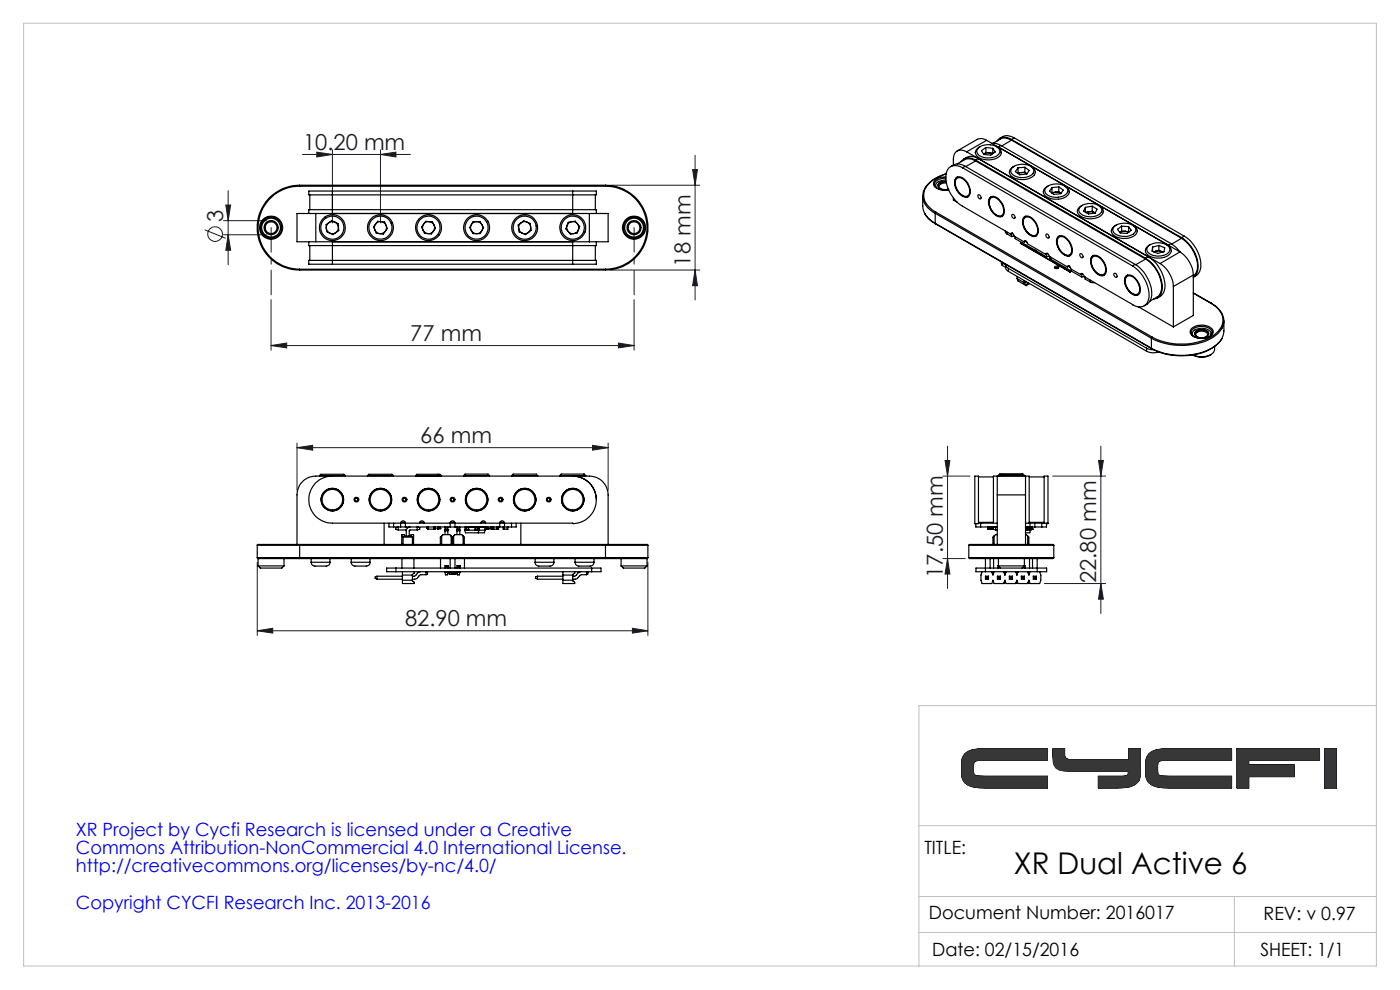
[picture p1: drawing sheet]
<svg xmlns="http://www.w3.org/2000/svg" width="297mm" height="210mm" viewBox="0 0 297 210" stroke-linecap="round" stroke-linejoin="round" font-family="sans-serif">
<g fill="none" stroke="#191924" stroke-width=".21">
<path d="M64.2 32.8h22.9M67.2 32.3l3.3 .5-3.3 .5zM70.5 31.8v15.5M80.7 32.8l3.3-.5v1zM80.7 31.8v15.5M129.5 39.3h18.9M146.9 36h1.1l-.5 3.3zM147.5 32.9v30.7M43.4 48.7l4.5 1.8M47.4 46.8h9.1M47.4 49.8h9.1M47.9 43.5h1l-.5 3.3z"/>
<path d="M48.4 49.8l.5 3.3h-1zM48.4 40.5v15.7M129.5 57.3h18.9M147.5 57.3l.5 3.3h-1.1zM57.5 73.3l3.3-.5v1zM57.5 63.6v10.7M57.5 73.3h77M131.2 72.8l3.3 .5-3.3 .5zM134.5 63.6v10.7M63 95l3.3-.5v1zM63 94v10M63 95h66"/>
<path d="M125.7 94.5l3.3 .5-3.3 .5zM129 94v10M200.5 97.7h1l-.5 3.3zM201 94.6v30.2M233 97.7h1.1l-.6 3.3zM233.5 94.6v35.5M54.6 119.3v15.5M137.4 119.3v15.5M200 118.5h4.8M200 101h5.8M201 118.5l.5 3.3h-1zM223.3 101h11.3"/>
<path d="M54.6 133.8l3.3-.5v1zM54.6 133.8h82.8M134.2 133.3l3.2 .5-3.2 .5zM221.5 123.8h13.1M233.5 123.8l.6 3.3h-1.1zM209 158.8a7.2 7.2 0 0 0-4.4 1.1l-.4 .8-.2 1.1M209 158.8a6.9 6.9 0 0 0-4.2 1l-.7 1.2-.1 .8M209 158.8h13.2v2.5h-13.2M223.4 158.8v1.5a2.53 2.53 0 0 0 2.4 3.3h13.6M223.4 158.8v.9a3.1 3.1 0 0 0 2.3 3.7l2.3 .2h11.4M223.4 158.8h2.4v1.5M248 158.8a7.2 7.2 0 0 0-4.3 1.1l-.5 .8-.1 1.1"/>
<path d="M248 158.8a6.8 6.8 0 0 0-4.1 1l-.5 .6-.3 1.4M248 158.8h13.3v2.5h-13.3M262.4 158.8h17.5v2.5h-15v1h9.6v2.4h-9.6v2.4h-2.5zM281 158.8h2.5v8.3h-2.5zM204 164.1a2.61 2.61 0 0 0 2.2 2.8l2.8 .2M204 164.1a2.82 2.82 0 0 0 2.9 2.9l2.1 .1M204 161.8v2.3M206.5 163.5l.1 .7a2.59 2.59 0 0 0 2.4 .5M206.5 163.5a.87 .87 0 0 0 .9 1.1l1.6 .1M206.5 162.5v1M209 161.3l-2.1 .2-.3 .3-.1 .7M209 161.3h-1a1.13 1.13 0 0 0-1.4 .7l-.1 .5"/>
<path d="M209 164.7h13.2v2.4h-13.2M225.8 160.3l.1 .1a.99 .99 0 0 0 1.1 .7l1 .1M225.8 160.3l.3 .5a1.53 1.53 0 0 0 1.3 .3l.6 .1M228 161.2h11.5v-2.4h2.4v5M237 164.7h-4v2.4h4M239.4 163.6v.6l-.3 .3-2.1 .2M239.4 163.6l-.1 .7a1.26 1.26 0 0 1-1.4 .4h-.9M241.9 163.8a2.68 2.68 0 0 1-2.2 3.1l-2.7 .2M241.9 163.8a2.82 2.82 0 0 1-2.9 3.2l-2 .1M243.1 164.1a2.61 2.61 0 0 0 2.2 2.8l2.7 .2M243.1 164.1a2.82 2.82 0 0 0 2.9 2.9l2 .1M243.1 161.8v2.3"/>
<path d="M245.6 163.2v1a2.56 2.56 0 0 0 2.4 .5M245.6 163.2a1.02 1.02 0 0 0 .9 1.4l1.5 .1M245.6 162.5v.7M248 161.3l-2.1 .2-.3 .3v.7M248 161.3h-.9a1.06 1.06 0 0 0-1.5 .7v.5M248 164.7h13.3v2.4h-13.3"/>
<circle cx="45.6" cy="49.7" r="1.55"/>
</g>
<path d="M57.5 48.3v14.2M134.5 48.3v14.2" fill="none" stroke="#191924" stroke-width=".21" stroke-dasharray="15.2 1.3 1.3 1.3" stroke-dashoffset="10"/>
<path d="M5 4.9h287v200h-287zM292 149.7h-97.1v55.2M194.9 175.1h97.1M194.9 197.8h97.1M194.9 190.2h97.1M261.9 190.2v14.7" fill="none" stroke="#c0c0c0" stroke-width=".21"/>
<g fill="#191924">
<path d="M57.5 73.3l3.3-.5v1zM131.2 72.8l3.3 .5-3.3 .5z"/>
<path d="M54.6 133.8l3.3-.5v1zM134.2 133.3l3.2 .5-3.2 .5z"/>
<path d="M201 118.5l.5 3.3h-1zM200.5 97.7h1l-.5 3.3z"/>
<path d="M47.9 43.5h1l-.5 3.3zM48.4 49.8l.5 3.3h-1zM146.9 36h1.1l-.5 3.3zM147.5 57.3l.5 3.3h-1.1zM233 97.7h1.1l-.6 3.3zM233.5 123.8l.6 3.3h-1.1z"/>
<path d="M67.2 32.3l3.3 .5-3.3 .5zM80.7 32.8l3.3-.5v1zM63 95l3.3-.5v1zM125.7 94.5l3.3 .5-3.3 .5z"/>
</g>
<path d="M204.7 159.9a7.1 7.1 0 0 1 4.3-1.1h13.2v2.5l-15.3 .1a.63 .63 0 0 0-.4 .8l.1 1.9 .4 .5 15.2 .1v2.4h-14.6a3.5 3.5 0 0 1-3.4-1.9l-.2-3.4a3 3 0 0 1 .7-1.9zM223.4 158.8h2.4v1.6l.2 .4 .5 .3 1 .1h12v-2.4h2.4v5a2.83 2.83 0 0 1-3 3.2l-5.9 .1v-2.4l5.9-.1 .4-.2 .1-.8h-11.6a5.4 5.4 0 0 1-3.8-.7 4.7 4.7 0 0 1-.6-3.1zM281 158.8h2.5v8.3h-2.5zM243.7 159.9a7.1 7.1 0 0 1 4.3-1.1h13.3v2.5h-14.8l-.8 .3-.1 .5v2l.5 .5 15.2 .1v2.4h-14.8a3.2 3.2 0 0 1-3.4-2.2v-3.4a2.39 2.39 0 0 1 .6-1.6zM262.4 158.8h17.5v2.5h-15v1h9.6v2.4h-9.6v2.4h-2.5z" fill-rule="evenodd" fill="#373737"/>
<g fill="none" stroke="#000" stroke-width=".25">
<path d="M63.6 39.5a8.8 8.8 0 0 0-8.8 8.8 8.8 8.8 0 0 0 8.8 8.8M63.6 39.3a9 9 0 0 0-9 9 9 9 0 0 0 9 9M63.6 39.3v.2M63.6 39.5h64.8M63.6 39.3h64.8M128.4 39.3a9 9 0 0 1 9 9 9 9 0 0 1-9 9M128.4 39.5a8.8 8.8 0 0 1 8.9 8.8 8.8 8.8 0 0 1-8.9 8.8M128.4 39.3v.2M196.2 40a3.7 3.7 0 0 0 1.6 4.9l.6 .4M198.5 39.4v.2M199 39.4a1.45 1.45 0 0 1 1.7-.9 1.45 1.45 0 0 0-1.7 .9 1.69 1.69 0 0 0 2.2 .7M200.7 37.5a2.33 2.33 0 0 0-2.7 1.5 2.17 2.17 0 0 0 2.4 1.3l.9-.1a2.56 2.56 0 0 1-3.1-1 1.3 1.3 0 0 1 1.3-1.2l1.2-.2"/>
<path d="M200.7 38.2a2.31 2.31 0 0 0-2.2 .9l.1 .7M200.7 36.9a6.6 6.6 0 0 0-4.6 3.5 3.7 3.7 0 0 0 1.8 4.3l.6 .3M200.7 36.9a7.1 7.1 0 0 0-4.5 3M200.8 38.8a1.03 1.03 0 0 0-1.5 .9l.5 .4M202.2 35a2.37 2.37 0 0 1 2.6 .3M202.2 35l-.5 .3M202.7 37.8a1.45 1.45 0 0 1 2.2 .6 2.49 2.49 0 0 1 .5 3.3 1.85 1.85 0 0 1-2.2-1.1 2.71 2.71 0 0 1-.5-2.8zM202.9 38a1.46 1.46 0 0 1 2.1 .7 2.17 2.17 0 0 1 .3 2.8 2.09 2.09 0 0 1-2.4-1.6l-.3-1.1zM203.1 37.5a2.44 2.44 0 0 0 .5 3.5 1.77 1.77 0 0 0 1.9 .7M204.2 35.6a2.15 2.15 0 0 0-2.5-.3 2.15 2.15 0 0 0-1 2.3 7.6 7.6 0 0 0 3.5 6.1l10.2 6M204.2 35.6l36 20.8M204.5 33.7a2.44 2.44 0 0 1 3-.1l-.5 .4"/>
<path d="M204.8 35.3l-.6 .3M204.8 35.3l36 20.8M205.1 32.2a1.74 1.74 0 0 0-2-.2 1.74 1.74 0 0 0-.9 1.9v1.1M205.1 32.2l41 23.7M206.9 32.3v.1M207 34.1l-1.3-.4a3.6 3.6 0 0 0-2.6 1.1M207 34a2.18 2.18 0 0 0-3.1 .3M207 34.1l36 20.9M207 34l36 20.8M207 34.1l-2.1 1.2M207.7 31.2a3.4 3.4 0 0 1 4.3 .5 1.36 1.36 0 0 1-1.4 1.7 2.79 2.79 0 0 1-3.4-1.2 1.03 1.03 0 0 1 .5-1zM207.9 31.1a1.27 1.27 0 0 0-1 1.2 1.27 1.27 0 0 0 1 1.3 4.1 4.1 0 0 0 4.4-.7 1.28 1.28 0 0 0-.9-1.8"/>
<path d="M208.7 32.7h.1M209.2 31.3l-1 .7 .5 .8 1.5 .1 .9-.7-.5-.7M209.2 31.3l1.4 .2M209.2 31.3v1M209.2 32.3l-.5 .4M209.2 32.3l.7 .1M209.3 29.8l-1.2-.4-.6 .1-4.4 2.5M209.3 29.8l41 23.6M209.3 29.8l-4.2 2.4M209.9 32.4l.7 .2M209.9 32.4h-.5l-.7 .3M209.9 32.4l.7 .1"/>
<path d="M210.4 30.4l1.1 .1 .8 .4M210.6 32.5v.1M210.6 31.5v1M212.3 30.9l-.5 .3M212.3 30.9l36.1 20.8M212.4 32.3v.1M214.1 36.5v.1M214.6 29.6a2.17 2.17 0 0 0-3.1 .3M214.6 29.7l-.9-.3a1.69 1.69 0 0 0-1.5 .1l-1.6 .9M214.6 29.6l36 20.8M214.6 29.7l36 20.8M214.6 29.7l-2.1 1.3"/>
<path d="M214.8 35.5a3.4 3.4 0 0 1 4.4 .3 1.29 1.29 0 0 1-1.3 1.7 3 3 0 0 1-3.4-1v-.5zM215.2 29.2l-1-.3a2.17 2.17 0 0 0-2.1 .4M215.2 35.3a1.25 1.25 0 0 0-1.1 1.1 1.25 1.25 0 0 0 1 1.3 3.9 3.9 0 0 0 4.3-.6 1.25 1.25 0 0 0-.8-1.8M215.2 29.2l-.6 .4M215.2 29.2l36 20.9M216 35.6v1M216 36.6l-.1 .2M216.7 36.6l-.7 .2M216.7 36.6h-.7M217.4 36.5l.4 .4-.6-.3h-.5M217.4 35.5l-1.4 .1M217.4 35.5l.9 .7-.5 .7-1.5 .2-.9-.7 .6-.8"/>
<path d="M217.4 35.5v1M217.4 36.5l-.7 .1M219.6 36.5v.1M221.9 39.8a3.3 3.3 0 0 1 4.5 .3 1.41 1.41 0 0 1-1.5 1.7 3 3 0 0 1-3.2-1 .86 .86 0 0 1 .2-1zM222.4 39.4a1.28 1.28 0 0 0-1 1.2 1.28 1.28 0 0 0 .9 1.3 3.6 3.6 0 0 0 4.5-.9v-.3a1.53 1.53 0 0 0-1-1.3M223.2 39.8v1M224.6 39.6l1 .7-.6 .8-1.4 .1-1-.6 .6-.8M224.6 39.6l-1.4 .2M224.6 39.6v1.1M63.6 57.1v.2M63.6 57.1h64.8M63.6 57.3h64.8"/>
<path d="M65.5 51.3v.8h61v-.8M65.5 45.3v-.8h61v.8M65.7 41.3v3.2M65.7 52.1v3.1M67 45.3h-4v6h4M67 51.3h58M67 45.3h58M67 45.3v6M69.2 47.7l1.2-.9 1.3 .6 .2 1.5-1.3 .9-1.3-.7zM70.5 40.5h-5v.8h61v-.8h-5M70.5 56h-5v-.8h61v.8h-5M70.5 40.5v4.8"/>
<path d="M70.5 51.3v4.7M70.5 40.5h51M70.5 56h51M80.1 46.9l1.5 .2 .6 1.4-.9 1.2-1.5-.2-.6-1.4zM90.3 46.9l1.5 .2 .6 1.3-.9 1.2-1.4-.1-.7-1.4zM100.4 47h1.4l.8 1.3-.8 1.3h-1.4l-.8-1.3zM109.9 47.7l1.2-.9 1.4 .6 .2 1.5-1.2 .9-1.4-.6zM120.5 47.2l1.5-.3 1 1.1-.6 1.4-1.4 .3-.9-1.2zM121.5 40.5v4.8M121.5 51.3v4.7M125 45.3h4v6h-4M125 45.3v6"/>
<path d="M126.3 41.3v3.2M126.3 52.1v3.1M128.4 57.1v.2M195.8 41.6v2.1a4.4 4.4 0 0 0 2.6 3.7M196.2 45.4l1 1.2 1.2 .9M198.4 47.4v.1M198.4 45.3l45.9 26.4M198.4 47.4l45.9 26.5M198.4 45.3v2.1M198.4 47.5l45.9 26.5M198.5 45l-.1 .3M198.5 45l45.9 26.5"/>
<path d="M201.2 40.1h-.1M202.2 42v.4l.9 .5M207.5 41.3a.54 .54 0 0 1 .5 .3 .54 .54 0 0 1-.1 .6l-.4-.3zM210 42a1.42 1.42 0 0 1 2.1 .5 2.55 2.55 0 0 1 .6 3.4 2.28 2.28 0 0 1-2.7-1.9l-.3-1.1zM210.1 42.1a1.42 1.42 0 0 1 2.1 .8 2.47 2.47 0 0 1 .5 2.7 1.52 1.52 0 0 1-2.2-.8 2.37 2.37 0 0 1-.4-2.7zM210.3 41.7a2.12 2.12 0 0 0 0 2.8 2.08 2.08 0 0 0 2.4 1.3M212.4 55.7l.2 .1M212.4 55.7l.2 .6M212.6 55.6l-.2 .1M212.6 56.3l.7 .4M212.6 55.8v.5M212.6 55.8l.7 .4"/>
<path d="M212.7 55.7l-.1 .1M213.3 49v.3l.3 .3M213.6 49.6l1 .6M213.6 49.2v.4M213.9 56.9l-.4-.4-.2-.4a1.22 1.22 0 0 0 .6 1.5M213.9 56.9l29.3 17M213.9 56.9v.7M213.9 57.6l29.3 16.9M214.4 49.7l.1-.2h.3l.3 .6 2.2 1.2M214.6 50.2h.7v.4l6.7 3.9M214.6 49.6v.6M214.7 45.6a.47 .47 0 0 1 .5 .2 .47 .47 0 0 1-.1 .6l-.4-.3z"/>
<path d="M214.8 49.5l-.4 .2M214.8 49.5h-.1M215.8 59.1l1.4 .9M215.8 58.6v.5M215.8 59.1l.1 .5 1.8 1M216.5 51.6l10.5 6M216.5 51.6l10.5 6.1M216.7 51.4l-.2 .2M217 51.6l-.2 .1M217.2 46.1a1.45 1.45 0 0 1 2.2 .6 2.49 2.49 0 0 1 .5 3.3 1.85 1.85 0 0 1-2.3-1 2.71 2.71 0 0 1-.4-2.9zM217.2 60h.1M217.2 59.5v.5"/>
<path d="M217.3 51.3v-.2h.3l.4 .6 3.9 2.3M217.3 46.3a1.46 1.46 0 0 1 2.2 .7 2.17 2.17 0 0 1 .2 2.9 2.09 2.09 0 0 1-2.4-1.6l-.2-1.2zM217.5 51.2l.4 .2M217.6 45.9a2.02 2.02 0 0 0-.1 2.8 2.06 2.06 0 0 0 2.4 1.3M217.6 52v.2M217.6 51.1l-.3 .2M217.7 59.8l-.4 .2M219 52.8v.2M219.4 52.9v.2M219.6 53l-.2 .1M219.6 53.2h.1M219.6 53.1l-.2 .1v-.1"/>
<path d="M219.7 53.1v.1M219.7 53.2l-.2 .1M220.1 53.4l-.2 .1M221 53.9v.2M221.3 40.7h.1M221.9 54l.1-.3 .2 .1 .4 .6 3.8 2.2M221.9 49.7a.47 .47 0 0 1 .6 .2 .47 .47 0 0 1-.1 .6l-.4-.3zM222 54.5h.8v.4M222 53.9v.6M222.2 53.8l-.3 .2M222.2 53.8h-.1M222.8 54.9h.1"/>
<path d="M222.8 54.9l-.3 .2M222.8 54.9l6.7 3.9M223.2 40.8l-.1 .1M223.7 56.6a.47 .47 0 0 1 .5-.2 .47 .47 0 0 1 .4 .4 .47 .47 0 0 1-.5 .2 .47 .47 0 0 1-.4-.4zM223.9 40.8l-.7 .2M223.9 40.8h-.7M224 56.8l.4 .1h-.5zM224.1 55.7v.3M224.4 50.3a1.45 1.45 0 0 1 2.2 .6 2.87 2.87 0 0 1 .7 3.1 1.47 1.47 0 0 1-2.2-.5 3.1 3.1 0 0 1-.7-3.2zM224.5 50.4a1.42 1.42 0 0 1 2.2 .8 2.17 2.17 0 0 1 .2 2.8 2.04 2.04 0 0 1-2.4-1.6l-.2-1.1zM224.6 40.7l.5 .3-1.2-.2M224.6 40.7l-.7 .1"/>
<path d="M224.8 50a2.12 2.12 0 0 0-.1 2.9 2.06 2.06 0 0 0 2.4 1.2M225.9 56.7v.3M226.4 56.6l.2-.2h.2l.4 .6 2.1 1.2M226.7 56.5l.4 .3M226.8 56.4l-.4 .2M226.8 40.7h.1M227 57.6v.1M227.2 57.5l-.2 .1M227.3 57.5l-.3 .2M228.6 44.8v.1M229.1 53.9a.47 .47 0 0 1 .6 .2 .47 .47 0 0 1-.1 .6l-.4-.3zM229.1 43.9a3.4 3.4 0 0 1 4.5 .3 1.4 1.4 0 0 1-1.4 1.7 2.79 2.79 0 0 1-3.3-1.2z"/>
<path d="M229.5 58.8h.7v.4l1 .6M229.5 58.1v.7M229.6 43.6a1.23 1.23 0 0 0-1 1 1.23 1.23 0 0 0 .7 1.3 3.9 3.9 0 0 0 4.5-.4 1.25 1.25 0 0 0-.8-1.9M229.6 58l-.3 .2M229.7 58.1h-.1M230.3 44l-.4 .8 1 .6 1.4-.2M230.3 44v1l.7-.1M231 44.9l-.6 .2M231 44.9h.5l.7 .2M231.2 59.8l1 .2M231.2 59.4v.4M231.7 43.7l-1.4 .3"/>
<path d="M231.7 43.7l1 .7-.4 .8M231.7 44.8l.5 .3M231.7 43.7v1.1M231.7 44.8l-.7 .1M231.7 54.6a1.46 1.46 0 0 1 2.2 .7 2.54 2.54 0 0 1 .4 2.8 1.52 1.52 0 0 1-2.1-.8 2.54 2.54 0 0 1-.5-2.7zM231.8 54.3a1.85 1.85 0 0 1 2.2 1 2.36 2.36 0 0 1 .3 3 1.85 1.85 0 0 1-2.3-1 2.48 2.48 0 0 1-.2-3zM232 54.2a2.02 2.02 0 0 0 0 2.8 2.06 2.06 0 0 0 2.4 1.3M232.2 45.1l.1 .1M234.1 44.8v.1M235.8 49v.1M236.3 58.1a.48 .48 0 0 1 .6 .2 .48 .48 0 0 1-.1 .6l-.4-.3zM236.3 48.1a3.3 3.3 0 0 1 4.6 .3 1.45 1.45 0 0 1-1.5 1.7 2.73 2.73 0 0 1-3.3-1.2z"/>
<path d="M236.8 47.8a1.27 1.27 0 0 0-1 1.2 1.27 1.27 0 0 0 1.1 1.3 3.8 3.8 0 0 0 4.2-.8 1.3 1.3 0 0 0-.9-1.7M237.9 49l-.3 .3 1.1-.2M237.9 48l1.5 .1M237.9 48l-.8 .6 .5 .8 1.5 .1 .9-.6-.6-.8M237.9 48v1M237.9 49l.8 .1M238.7 49.1l.7 .2M238.7 49.1h.7M238.8 58.6a1.45 1.45 0 0 1 2.2 .6 2.87 2.87 0 0 1 .7 3.1 1.2 1.2 0 0 1-1.9-.2 2.99 2.99 0 0 1-1-3.5zM239.1 58.6a2.29 2.29 0 0 1 2.6 2 1.1 1.1 0 0 1 0 1.3 1.1 1.1 0 0 1-1.1 .5 3 3 0 0 1-1.8-3.4zM239.2 58.3a2.12 2.12 0 0 0-.1 2.9 2.06 2.06 0 0 0 2.4 1.3M239.4 49.1l.1 .1"/>
<path d="M239.4 48.1v1M240.2 56.4a7.5 7.5 0 0 1 3.5 7.1 2.08 2.08 0 0 1-3.5 1.1l-10.2-5.9-.4-.7h-.2l-.1 .2M240.8 56.1a7.5 7.5 0 0 1 3.4 7.1 2.28 2.28 0 0 1-1.5 1.7M240.8 56.1l-.6 .3M241.3 49v.1M243 53.2h.1M243 55a7 7 0 0 1 3.3 6.8 1.73 1.73 0 0 1-.9 1.2l-1.5 .9M243 54.8a7.3 7.3 0 0 1 3.5 7.1l-.2 .4a1.72 1.72 0 0 1-1.5 1.1M243 54.8l.6-.3a7.3 7.3 0 0 1 3.4 7.1l-.1 .4a2.45 2.45 0 0 1-1.4 1.2M243 55l-2.1 1.2M243.7 52.1a3.4 3.4 0 0 1 4.3 .3 1.26 1.26 0 0 1-1.2 1.8 2.82 2.82 0 0 1-3.5-1.1v-.5zM244 51.9a1.29 1.29 0 0 0-1 1.4 1.29 1.29 0 0 0 1.2 1.2 3.6 3.6 0 0 0 4.2-.9 1.26 1.26 0 0 0-.9-1.7"/>
<path d="M244.5 52.4v.9M245.2 53.3l-.4 .1M245.2 53.3l.7-.1 .6 .2M245.9 52.1l1.2 .5-.2 .8-1.3 .4-1.2-.5 .1-.9M245.9 52.1l-1.4 .3M245.9 53.1l.6 .3M245.9 52.1v1M245.9 53.1l-.7 .2M246.1 55.9a6.2 6.2 0 0 1 2.8 4.9M246.5 53.4l.2 .1M248.4 51.7l.9 .6 1 1.1M248.4 51.7l-.5 .3"/>
<path d="M248.5 53.2h.1M250.3 53.4a6.4 6.4 0 0 1 2.9 4.9M250.3 53.4l-4.2 2.5M250.6 50.5a7.2 7.2 0 0 1 3.3 6.9l-.3 .7-.4 .5M250.6 50.5l-2 1.3M251.2 50.1a7.3 7.3 0 0 1 3.4 7.1l-.1 .4a2.16 2.16 0 0 1-1.3 1.2 3.1 3.1 0 0 0 .9-3.4 8 8 0 0 0-3.5-5M251.2 50.1l-.6 .3M253.2 58.3l-4.3 2.5M253.2 58.3v8.6l-4.3 2.4M217.3 60l.3 .4M217.6 60.4l.1 .2M218.2 60l-.6 .4"/>
<path d="M218.4 60.2l-.7 .4M241.5 65.1l7.4 4.2M243.2 73.9l1.5 .3M243.2 74.5l1.5 .4 1.1-.3M243.2 73.9v.6M244.3 73.9v.1M244.3 71.7v2.2M244.4 71.5l-.1 .2M248.9 60.8v8.5M252.7 70.6a1.3 1.3 0 0 1 1.2-1.2 2.99 2.99 0 0 1 3.2 .8 1.08 1.08 0 0 1-1.1 1.4 2.55 2.55 0 0 1-3.3-1M252.8 69.7a3.3 3.3 0 0 1 4.5 .4 1.48 1.48 0 0 1-1.6 1.6 2.98 2.98 0 0 1-3.1-1 .86 .86 0 0 1 .2-1zM252.9 70.8v.3"/>
<path d="M253.1 71.2a.88 .88 0 0 1 .7-1.4 2.36 2.36 0 0 1 3.1 .9l-.1 .6M253.1 75.3a4.2 4.2 0 0 0 3.8-.1 3.5 3.5 0 0 1-3.8 .1zM253.2 62.1l3.8 2.2M253.2 62.2l3.7 2.1M253.4 70.8a1.75 1.75 0 0 1 2.8-.5l.2 .5M253.6 70.4a1.9 1.9 0 0 1 2.8 .3 1.06 1.06 0 0 1-1.3 .9 1.22 1.22 0 0 1-1.7-1zM254.3 71.6a.62 .62 0 0 1-.6-.6 .62 .62 0 0 1 .6-.7 1.42 1.42 0 0 1 1.9 .7l-.2 .3-.4 .3M256.9 64.3a3.8 3.8 0 0 1 2.2 5.1 8.2 8.2 0 0 1-5.9 3.4 13.5 13.5 0 0 1-8.8-1.3M256.9 70.8v.3M257 64.3l1.2 .9 1 1.3M257 64.3h-.1M257.7 73.5l-.1 1-.7 .7"/>
<path d="M259.2 71.9a8.4 8.4 0 0 1-6.3 3.4 13.7 13.7 0 0 1-8.6-1.3M259.3 66.6a3.8 3.8 0 0 1-2 5 14 14 0 0 1-13 .1M259.6 68.1a6.4 6.4 0 0 1-.3 3.4 7.9 7.9 0 0 1-6.3 3.7 13.9 13.9 0 0 1-8.7-1.3M54.6 118.3l.2 .2M54.6 115.7h9M54.6 118.3h9M54.6 115.7v2.6M54.8 118.5h8.8M54.8 118.5v1.5M60.3 118.5v1.5M63 115.5v-10.5a4 4 0 0 1 4-4h58a4 4 0 0 1 4 4v10.5M63.6 115.5h-8.9l-.1 .2"/>
<path d="M63.6 115.5v.2M63.6 118.3v.2M63.6 115.5h64.8M63.6 115.7h64.8M63.6 118.3h64.8M63.6 115.7v2.6M63.6 118.5h64.8M66 119.3a1.07 1.07 0 0 0 1.5 .8h1.7a.81 .81 0 0 0 .8-.8M66 119.3h4M66 118.5v.8M67.8 100.9a1.71 1.71 0 0 1 1.6-.3h2.2a2.02 2.02 0 0 1 1.7 .3M67.8 100.9h5.5"/>
<path d="M67.8 100.9v.1M70 118.5v.8M70.5 101a5 5 0 0 0-5 5 5 5 0 0 0 5 5h14.5M73.3 100.9v.1M74.5 119.3a1.07 1.07 0 0 0 1.5 .8h1.7a.81 .81 0 0 0 .8-.8M74.5 119.3h4M74.5 118.5v.8M78 100.9h5.5M78 100.9a1.55 1.55 0 0 1 1.5-.3h2.2a2.2 2.2 0 0 1 1.8 .3M78 100.9v.1M78.5 118.5v.8M81.5 111v4.5"/>
<path d="M82.5 111v.8h1M83.5 100.9v.1M83.5 111v.8M83.5 111.8h1.5M84 111.9l.5-.1v.6l-.5-.1zM84.5 112.4h1.6l.1 .2M85 111.8h1M85 111v.8M85 111a.49 .49 0 0 1 .5-.5 .49 .49 0 0 1 .5 .5M85 111h1M85.1 110.8h.9M85.2 115.5v-2.1h.6v.3h1.4v-.3h.5v2.1"/>
<path d="M85.2 113.7l.3 .2M85.3 118.5v2M85.5 113.9h2M85.5 113.9v1.6M86 111.8l.5 .2M86 111h9.5M86 111.8h9.5M86 111v.8M86.2 112.6v1.1M87 111.8a.85 .85 0 0 0-.8 .8M87.5 113.9v1.6M87.7 113.7l-.2 .2"/>
<path d="M87.8 118.5v2M88.2 100.9h5.5M88.2 100.9l.2-.3h4.9l.4 .3M88.2 100.9v.1M88.5 112.4l-1.6 .1-.1 1.2M88.5 111.8l.5 .1v.4l-.5 .1zM89 111a.49 .49 0 0 1 .5-.5 .49 .49 0 0 1 .5 .5M89 110.8h1M90.7 111.8h.1M90.7 112.1h.1M90.7 111.8v.3M90.8 111.8v.4h1.3"/>
<path d="M92.1 111.8h.1M92.1 112.2h.1M92.1 111.8v.4M92.1 112.1h.3M92.4 112.1h.1M92.4 111.8v.3M92.9 112.1h.1M92.9 111.8h.1M92.9 111.8v.3M92.9 112.1h.5M93.4 112.1h.1M93.4 111.8v.3"/>
<path d="M93.5 118.5v2M93.7 100.9v.1M93.7 113.7l.3-.3h1.4l.6 .5M93.7 113.7v1.8M93.7 113.7l-.3 .2v1.6M94.4 112.4v.2M94.4 112.6v.8M94.4 112.4h.6M94.4 112.6h.6M94.5 111.9l-.1-.1v.6M94.5 111.9v.4M94.5 112.3l-.1 .1"/>
<path d="M94.5 112.3h.4M94.5 111.9h.4M94.5 120v.5M94.9 111.9l.1-.1v.6M94.9 112.3l.1 .1M94.9 111.9v.4M94.9 120v.5M95 112.4v.2M95 112.4h.1M95 112.6v.8M95 120v.5M95.5 111a.51 .51 0 0 1 .5-.5 .51 .51 0 0 1 .5 .5"/>
<path d="M95.5 111h1M95.5 111.8h1M95.5 111v.8M95.5 118.5v2M95.5 110.8h.9M95.7 113.7v1.8M96 113.9v1.6M96.2 113.7l-.2 .2M96.2 113.7v1.8M96.2 113.7l.3-.3h1.5l.5 .5v1.6M96.5 111v.8M96.5 118.5v2"/>
<path d="M96.5 111h9.5M96.5 111.8h9.5M96.9 112.4v.2M96.9 112.6v.8M96.9 112.4h.6M96.9 112.6h.6M97 111.9l-.1-.1v.6M97 112.3h.4M97 111.9h.4M97 112.3l-.1 .1M97 111.9v.4M97.1 120v.5"/>
<path d="M97.4 111.9l.1-.1v.6M97.4 112.3l.1 .1M97.4 111.9v.4M97.5 120v.5M97.5 112.4v.2M97.5 112.6v.8M98.2 113.7v1.8M98.4 100.9h5.5M98.4 100.9l.3-.3h4.8l.4 .3M98.4 100.9v.1M98.5 118.5v2M98.6 112.5h4.3"/>
<path d="M98.6 112.5l.1 .5h4.1l.1-.5M98.7 111.8l-.1 .7M98.9 111.9v.1M98.9 112.4v.1M98.9 111.9h.5M98.9 111.8v.1M98.9 112v.4M98.9 112h.5M98.9 112.4h.5M99.4 111.9v.1M99.4 112.4v.1M99.4 111.8v.1"/>
<path d="M99.4 112v.4M99.9 111.8h.1M100.3 111.8h.1M100.7 111.8h.1M100.8 111.9v.1M100.8 112.4v.1M100.8 111.9h.5M100.8 111.8v.1M100.8 112v.4M100.8 112h.5M100.8 112.4h.5M101.3 111.9v.1"/>
<path d="M101.3 112.4v.1M101.3 111.8v.1M101.3 112v.4M101.5 111.9h.1M101.5 112h.1M101.5 111.8l.1 .7M101.6 112.4h.1M101.6 112.5l-.1 .5M101.6 111.9v.1M101.6 112.4v.1M101.6 111.8v.1M101.6 112v.4"/>
<path d="M102 111a.49 .49 0 0 1 .5-.5 .49 .49 0 0 1 .5 .5M102.1 110.8h.9M102.1 111.8h.1M102.6 111.8h.1M102.8 111.8l.1 .7M102.9 112.2h.5M103 112.1h.1M103 111.8h.1M103 112.1h1M103 111.8v.3M103.4 112.2h.1M103.4 112.1v.1"/>
<path d="M103.5 112.1h.1M103.5 111.8v.3M103.9 100.9v.1M104 112.1h.1M104 111.8v.3M104.4 111.8h.1M104.4 112.2h.1M104.4 112.2h1.2M104.4 111.8v.4M104.6 111.8h.1M104.6 112.2h.1M104.6 111.8v.4"/>
<path d="M105.4 111.8h.1M105.4 112.2h.1M105.4 111.8v.4M105.6 111.8h.1M105.6 112.2h.1M105.6 111.8v.4M106 111a.49 .49 0 0 1 .5-.5 .49 .49 0 0 1 .5 .5M106 111h1M106 111.8h1M106 111v.8M106 110.8h1M106.8 111.8h.1"/>
<path d="M106.8 112.2h.1M106.8 112.2h.8M106.8 111.8v.4M107 111v.8M107 111.8h1.5M107.6 111.8h.1M107.6 112.2h.1M107.6 111.8v.4M108.5 111v.8M108.5 100.9h5.6M108.5 100.9l.4-.3h4.9l.3 .3M108.5 100.9v.1"/>
<path d="M109.5 111v.8h-1M110.5 111v4.5M113.5 119.3a1.05 1.05 0 0 0 1.5 .8h1.7a.81 .81 0 0 0 .8-.8M113.5 119.3h4M113.5 118.5v.8M114.1 100.9v.1M117.5 118.5v.8M118.7 100.9l.4-.3h4.9l.2 .3M118.7 100.9h5.5M118.7 100.9v.1M122 119.3a1.07 1.07 0 0 0 1.5 .8h1.7a.81 .81 0 0 0 .8-.8M122 119.3h4"/>
<path d="M122 118.5v.8M124.2 100.9v.1M126 118.5v.8M126.5 106a4.9 4.9 0 0 0-5-5 5 5 0 0 1 5 5 5 5 0 0 1-4.9 5.1l-14.6-.1M128.4 115.5h8.9l.1 .2M128.4 115.5v.2M128.4 118.3v.2M128.4 118.5h8.9M128.4 118.3h9M128.4 115.7h9M128.4 115.7v2.6M131.8 118.5v1.5"/>
<path d="M137.3 118.5v1.5M137.4 118.3l-.1 .2M137.4 115.7v2.6M205.5 115.7h18.1M205.5 118.3h18.1M205.5 118.3l.2 .2h17.7l.2-.2M205.5 115.7l.2-.2h17.7l.2 .2M205.5 115.7v2.6M206.8 101h.8v10.1h-.8zM207 111.1v.7h1M207.6 111h.4M207.6 110.8h3.1"/>
<path d="M207.6 101.2h3.1M208 111h3.6M208 111.8h3.6M208 111v.8M209.1 118.5v2.8M209.6 111.8h.1M209.6 112.2h.1M209.6 111.8v.4M209.8 112.2h.1M209.8 111.8h.1M209.9 111.8h.1M210 112.2h.1"/>
<path d="M210 111.8h.1M210 118.5v2M210.1 112.2h.1M210.1 111.8h.1M210.7 112.2h-1.1M210.7 111.9l.5-.1v.6l-.5-.1zM210.7 111.8h.1M210.7 111v-10h7.6v10M210.8 111.8h.1M210.8 118.5v2M210.9 113.7l-.3 .2v1.6M210.9 113.7v1.8"/>
<path d="M211.2 112.4h.4M211.6 101v4M211.6 113.4h-.4l-.3 .3M211.6 105h6M211.6 105v10.5M211.8 100.9h.1M211.8 100.9l.3-.3h4.9l.3 .3M211.8 100.9a1.71 1.71 0 0 1 1.6-.3h2.2a2.02 2.02 0 0 1 1.7 .3M211.8 100.9h5.5M211.8 120l-.1 .5M211.8 100.9v.1M211.8 118.5v2"/>
<path d="M217.3 100.9h.1M217.3 120h.2v.5M217.3 100.9v.1M217.3 118.5v1.5M217.3 120v.5M217.6 101v4M217.6 111h.9M217.6 113.4l.7 .5v1.6M217.6 112.2h1.1M217.6 105v10.5M217.6 111.8h.1M217.7 112.4h.1"/>
<path d="M217.7 112.2v.2M217.8 111.8h.1M217.9 111.8h.1M218 111.8h.1M218 113.7v1.8M218.3 112.3h.1M218.3 111.8h.1M218.3 112.2v.1M218.3 112.3l-.6 .1M218.3 112.2h.1M218.3 110.8h3.2M218.3 101.2h3.2"/>
<path d="M218.4 112.2h.1M218.4 118.5v2M218.5 111h1M218.5 111v.8h1M218.6 111.8l-.1 1.2h-.9M218.6 111.8h.1M218.6 112.2h.1M218.6 112.1h.1M218.6 111.8v.4M218.7 111.8h.1M218.7 111.8l-.1 .6M218.7 112.2h.2"/>
<path d="M218.8 111.8h-1.2M218.8 111.8l-.1 .2M218.9 111.9v.3M218.9 112.2h.1M219 111.8l-.3 .1v.6l-1.1-.1M219 118.5v2M219.5 111h1.5M219.5 111.8h1.5M219.5 111v.8M220 118.5v2.8M221 111h.5M221 111v.8"/>
<path d="M221.5 111v-10h.8v10M221.5 111h.8M222 111v.8h-1M222.3 111l-.3 .1M223.6 115.7v2.6M54.8 120h5.5M54.8 120l.4 .5h4.6l.5-.5M80 122.9h5.4M80 122.2h5.4M80 122.2l-.4 .2v.3l.4 .2M80 122.2v.7M84 120.5h-2v.8h2"/>
<path d="M84 120.5v.8M84 120.5h41.5M84 121.3h41.5M85.4 121.3v2.5h2.5v-.3l-.4-.3v-1.4l.4-.2v-.3M85.4 123.1h2.1M85.4 122h2.1M89.2 121.3l-.5 .2-.7 .7h-.5M90.4 121.9h-1.2l-.8 .8-.9 .2M90.4 121.3l.3 .1v.4l-.3 .1zM94.4 120.5v-.5h.7v.5M94.4 121.3v.1M94.4 121.4l.1 .5h.4l.1-.5"/>
<path d="M94.4 121.4h.6M94.5 120.2h.4M95 121.4l.1 .3 .3 .1M95 121.4h2M95 121.3v.1M95.4 121.8h.1M95.4 121.8h.4M95.8 121.8h.1M95.8 121.8h.4M96.2 121.8h.4M96.2 121.8h.1M96.6 121.8h.1"/>
<path d="M96.9 120.5v-.5h.7v.5M97 121.4l-.1 .3-.3 .1M97 121.3v.1M97 121.4h.5M97.1 120.2h.4M97.5 121.4l-.1 .5h-.4v-.3M97.5 121.3v.1M114 122.2v.7M114 122.9h5.4M114 122.2h5.4M114 122.2l-.4 .2v.3l.4 .2M119.4 121.3v2.5h2.5v-.3l-.4-.3v-1.4l.4-.2v-.3"/>
<path d="M119.4 123.1h2.1M119.4 122h2.1M123.2 121.3l-.5 .2-.6 .7h-.6M124.4 121.9h-1.1l-.9 .8-.9 .2M124.4 121.3l.3 .1v.4l-.3 .1zM125.5 120.5h2v.8h-2M125.5 120.5v.8M131.8 120l.4 .5h4.6l.5-.5M131.8 120h5.5M208.4 121.3l-.3 .7v1.1l.3 .7h2l.2-.7 .3 .7h2.1l.2-.7M209.1 122.9h.6M209.1 122.2h.6"/>
<path d="M209.1 121.3h10.9M209.1 122.2v.7M209.1 122.2l.1 .2M209.2 122.7h.3M209.2 122.7l-.1 .2M209.2 122.4v.3M209.2 122.4h.3M209.5 122.7l.2 .2M209.5 122.4v.3M209.7 122.2l-.2 .2M209.7 122.2v.7M210.4 121.3l.2 .7 .3-.7"/>
<path d="M210.4 121.4h.1M210.5 121.4v.2M210.5 121.3v.1M211.6 122.9h.6M211.6 122.2h.6M211.6 122.2v.7M211.6 122.2l.2 .2M211.8 122.7h.3M211.8 122.4h.3M211.8 122.4v.3M211.8 122.7l-.2 .2M211.8 120.2h.2"/>
<path d="M212.1 122.7l.1 .2M212.1 122.4v.3M212.2 120.5h4.7M212.2 120.5h-5.2v.8h2.1M212.2 122.2l-.1 .2M212.2 122.2v.7M212.9 121.3l.3 .7 .2-.7M213 121.4h.4M213.2 121.9h.1M214.1 122.9h.7M214.1 122.2h.7M214.1 122.2v.7"/>
<path d="M214.1 122.2l.2 .2M214.3 122.7h.3M214.3 122.4h.3M214.3 122.7l-.2 .2M214.3 122.4v.3M214.6 122.7l.2 .2M214.6 122.4v.3M214.8 122.2l-.2 .2M214.8 122.2v.7M215.5 123.8l.2-.7 .3 .7h2.1M215.5 121.3l.2 .7 .3-.7M215.5 121.4h.4"/>
<path d="M215.7 121.9h.1M215.8 123.1l-.3 .7h-2.1l-.2-.7-.3 .7M216.7 122.9h.6M216.7 122.2h.6M216.7 122.2v.7M216.7 122.2l.2 .2M216.9 120.5h5.1v.8h-2M216.9 122.7h.2M216.9 122.4h.2M216.9 122.7l-.2 .2M216.9 122.4v.3M216.9 120.4v.1"/>
<path d="M217.1 120.2h.2M217.1 122.7l.2 .2M217.1 122.4v.3M217.3 120h-5.5l.4 .5M217.3 120l-.4 .5M217.3 122.2v.7M217.3 122.2l-.2 .2M218.3 123.1l-.2 .7M218.5 121.3l-.2 .7-.3-.7 .3 .6M219.2 122.9h.7M219.2 122.2h.7M219.2 122.2v.7"/>
<path d="M219.2 122.2l.2 .2M219.4 122.7h.3M219.4 122.4h.3M219.4 122.4v.3M219.4 122.7l-.2 .2M219.7 122.7l.2 .2M219.7 122.4v.3M219.9 122.2l-.2 .2M219.9 122.2v.7M220.6 121.3l.2 .7v1.1l-.2 .7h-2.1l-.2-.7-.3 .7"/>
<circle cx="57.5" cy="48.3" r="2"/>
<circle cx="57.5" cy="48.3" r="2.45"/>
<circle cx="57.5" cy="48.3" r="1.51"/>
<circle cx="57.5" cy="48.3" r="1.25"/>
<circle cx="57.5" cy="48.3" r="2.26"/>
<circle cx="70.5" cy="48.3" r="2.75"/>
<circle cx="70.5" cy="48.3" r="1.29"/>
<circle cx="70.5" cy="48.3" r="2.45"/>
<circle cx="80.7" cy="48.3" r="2.45"/>
<circle cx="80.7" cy="48.3" r="2.75"/>
<circle cx="80.7" cy="48.3" r="1.27"/>
<circle cx="90.9" cy="48.3" r="2.74"/>
<circle cx="90.9" cy="48.3" r="1.28"/>
<circle cx="90.9" cy="48.3" r="2.45"/>
<circle cx="101.1" cy="48.3" r="2.44"/>
<circle cx="101.1" cy="48.3" r="1.27"/>
<circle cx="101.1" cy="48.3" r="2.75"/>
<circle cx="111.3" cy="48.3" r="2.75"/>
<circle cx="111.3" cy="48.3" r="1.29"/>
<circle cx="111.3" cy="48.3" r="2.45"/>
<circle cx="121.5" cy="48.3" r="1.28"/>
<circle cx="121.5" cy="48.3" r="2.45"/>
<circle cx="121.5" cy="48.3" r="2.75"/>
<circle cx="134.5" cy="48.3" r="2.26"/>
<circle cx="134.5" cy="48.3" r="1.5"/>
<circle cx="134.5" cy="48.3" r="2"/>
<circle cx="134.5" cy="48.3" r="1.26"/>
<circle cx="134.5" cy="48.3" r="2.45"/>
<circle cx="70.5" cy="106" r="2.38"/>
<circle cx="70.5" cy="106" r="2.17"/>
<circle cx="75.6" cy="106" r=".5"/>
<circle cx="75.6" cy="106" r=".3"/>
<circle cx="80.7" cy="106" r="2.38"/>
<circle cx="80.7" cy="106" r="2.17"/>
<circle cx="85.8" cy="106" r=".51"/>
<circle cx="85.8" cy="106" r=".3"/>
<circle cx="90.9" cy="106" r="2.38"/>
<circle cx="90.9" cy="106" r="2.17"/>
<circle cx="90.9" cy="106" r="2.39"/>
<circle cx="96" cy="106" r=".51"/>
<circle cx="96" cy="106" r=".3"/>
<circle cx="101.1" cy="106" r="2.17"/>
<circle cx="101.1" cy="106" r="2.37"/>
<circle cx="101.1" cy="106" r="2.39"/>
<circle cx="106.2" cy="106" r=".5"/>
<circle cx="106.2" cy="106" r=".29"/>
<circle cx="111.3" cy="106" r="2.17"/>
<circle cx="111.3" cy="106" r="2.39"/>
<circle cx="111.3" cy="106" r="2.38"/>
<circle cx="116.4" cy="106" r=".5"/>
<circle cx="116.4" cy="106" r=".29"/>
<circle cx="121.5" cy="106" r="2.39"/>
<circle cx="121.5" cy="106" r="2.38"/>
<circle cx="121.5" cy="106" r="2.17"/>
</g>
<text font-size="6.3" x="215.1" y="185.4">XR Dual Active 6</text>
<g font-size="4.7" fill="#191924">
<text x="64.3" y="31.7">10.20 mm</text>
<text x="47.4" y="47.1" transform="rotate(-90 47.4 47.1)">3</text>
<text x="146.5" y="56.5" transform="rotate(-90 146.5 56.5)">18 mm</text>
<text x="87" y="72.3">77 mm</text>
<text x="89.2" y="93.9">66 mm</text>
<text x="200" y="122.5" transform="rotate(-90 200 122.5)">17.50 mm</text>
<text x="232.5" y="123.7" transform="rotate(-90 232.5 123.7)">22.80 mm</text>
<text x="85.9" y="132.8">82.90 mm</text>
</g>
<g font-size="3.9" fill="#00f">
<text x="16.1" y="177.3">XR Project by Cycfi Research is licensed under a Creative</text>
<text x="16.1" y="181.1">Commons Attribution-NonCommercial 4.0 International License.</text>
<text x="16.1" y="185">http://creativecommons.org/licenses/by-nc/4.0/</text>
<text x="16.1" y="192.8">Copyright CYCFI Research Inc. 2013-2016</text>
</g>
<g font-size="3.9">
<text x="196.1" y="181.1">TITLE:</text>
<text x="197.1" y="195">Document Number: 2016017</text>
<text x="268.1" y="195.2">REV: v 0.97</text>
<text x="197.7" y="202.9">Date: 02/15/2016</text>
<text x="267.4" y="202.9">SHEET: 1/1</text>
</g>
</svg>
